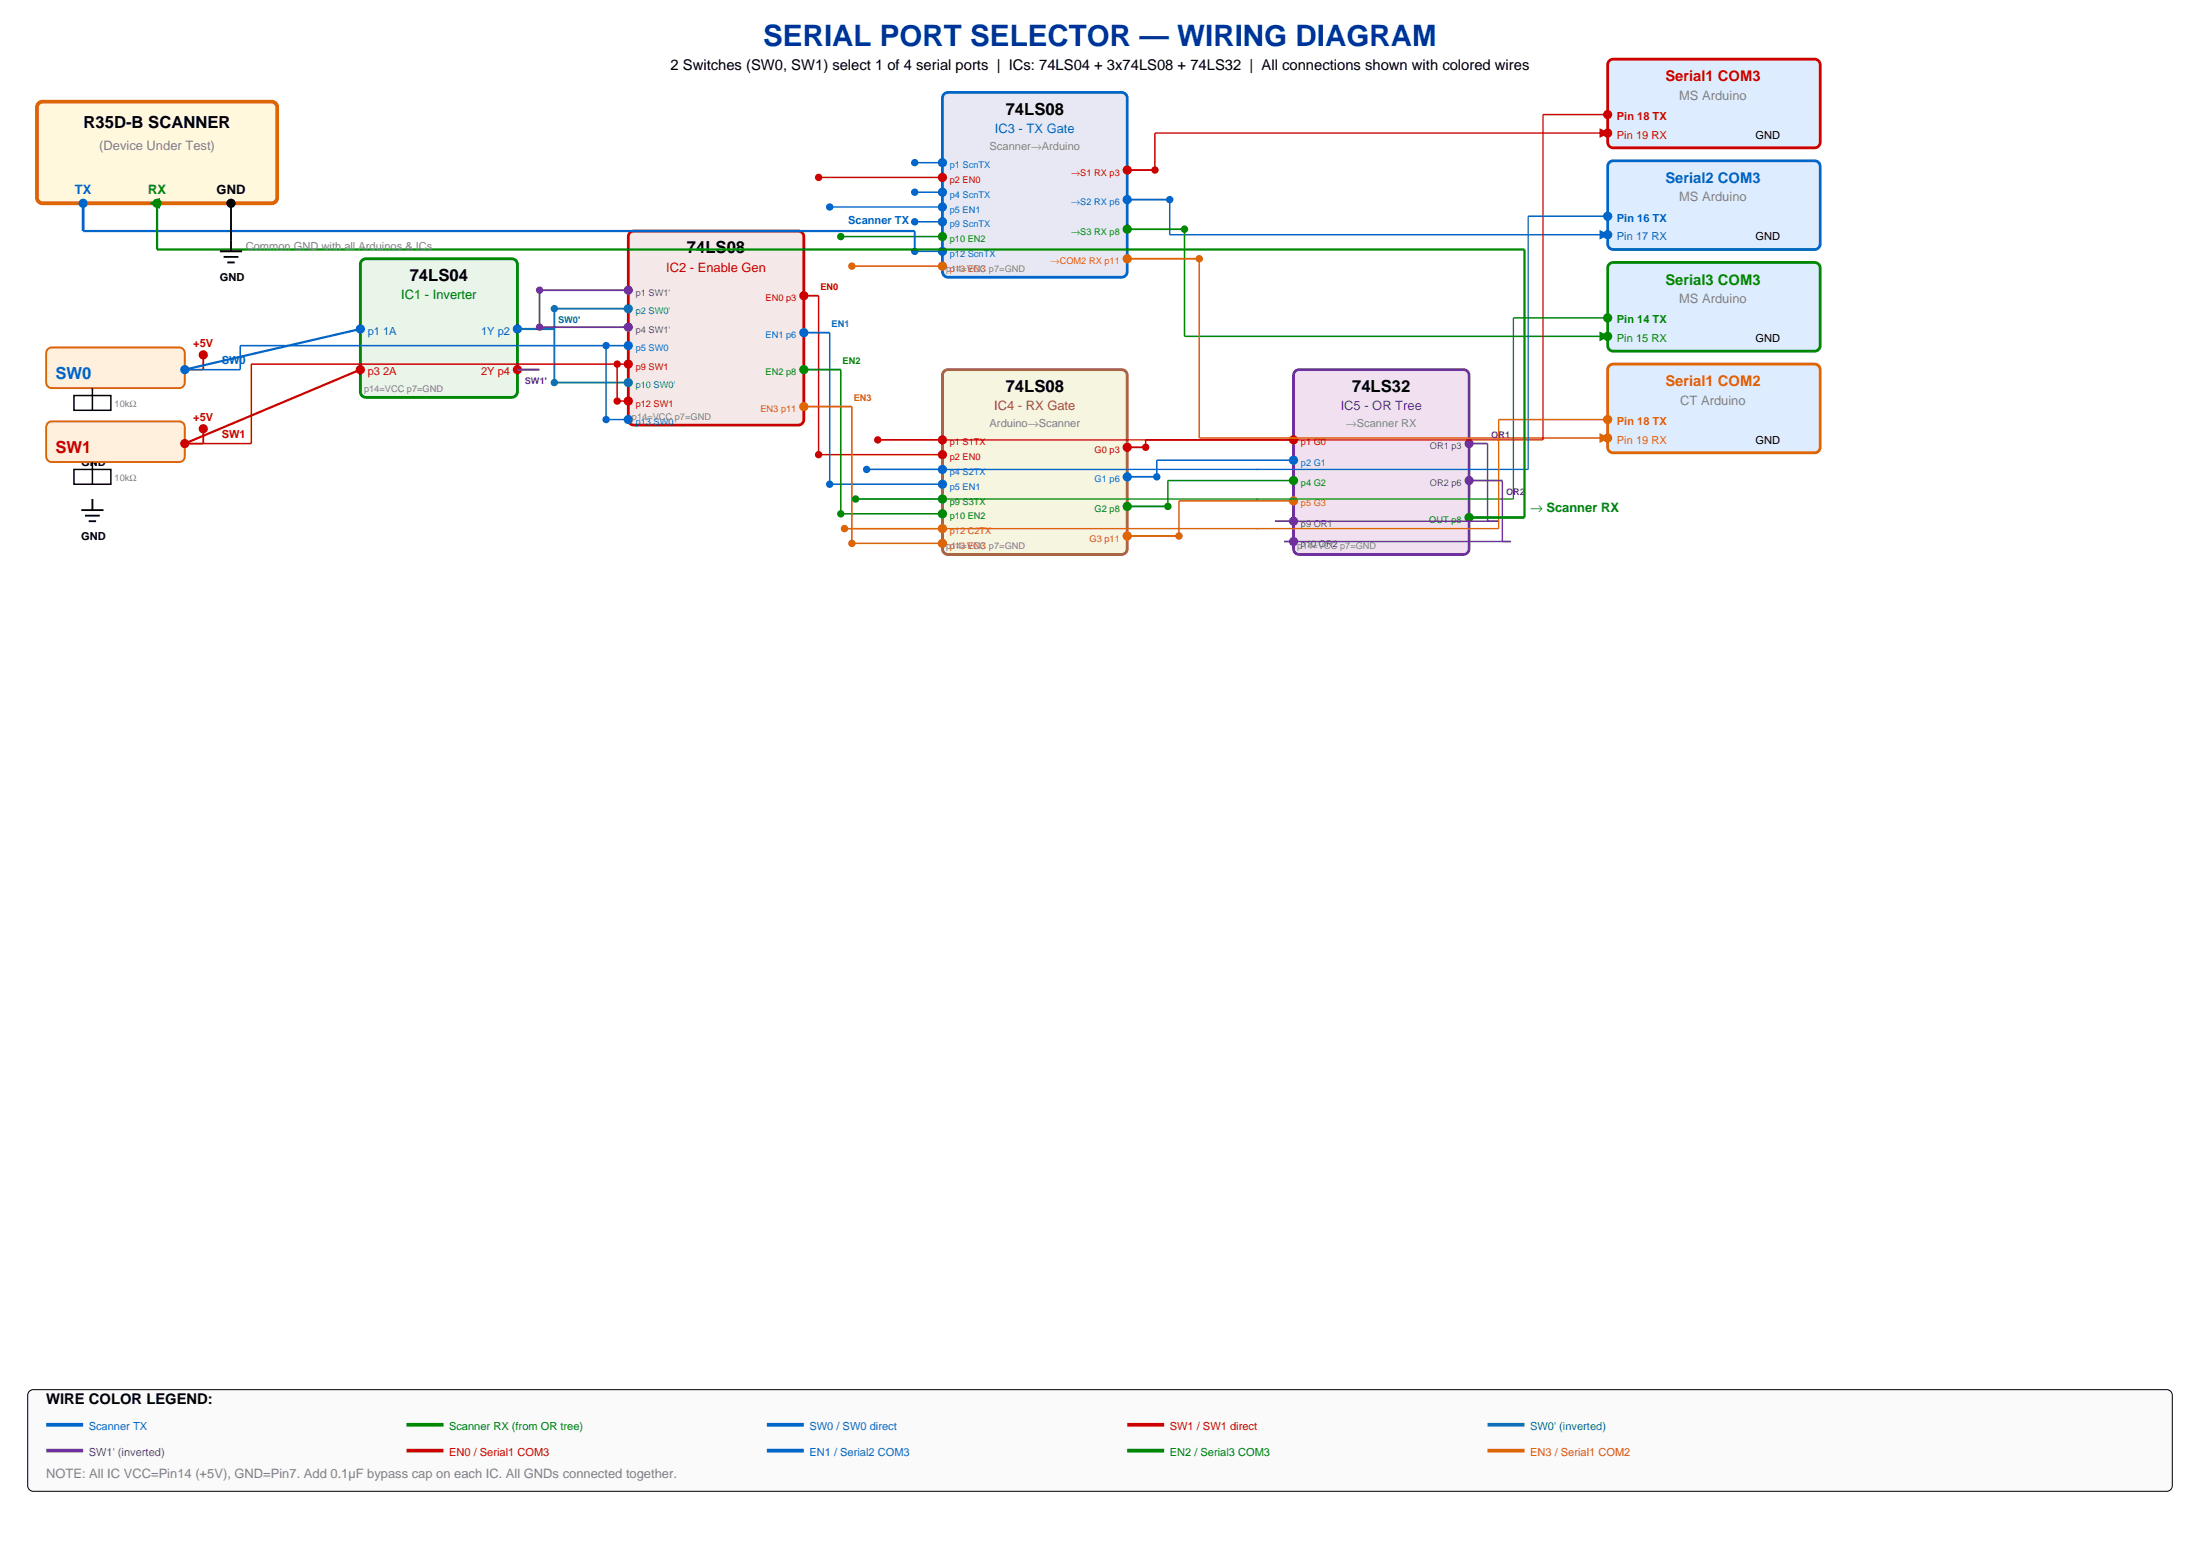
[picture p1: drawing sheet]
<svg xmlns="http://www.w3.org/2000/svg" width="420mm" height="297mm" viewBox="0 0 420 297" stroke-linecap="round" stroke-linejoin="round" font-family="sans-serif">
<path d="M7.3 19.8l.5-.3 .3-.1h43.8a1.06 1.06 0 0 1 1 1.1v17.2a1.06 1.06 0 0 1-1 1.1h-43.8a1.06 1.06 0 0 1-1-1.1v-17.2z" fill-rule="evenodd" fill="#fff8dd" stroke="#d60" stroke-width=".71" stroke-linecap="butt"/>
<circle cx="15.9" cy="38.8" r=".88" fill="#06c"/>
<circle cx="30" cy="38.8" r=".88" fill="#080"/>
<circle cx="44.1" cy="38.8" r=".88" fill="#000"/>
<path d="M9 66.8l.5-.4 .4-.1h24.3a1.06 1.06 0 0 1 1.1 1.1v5.6a1.06 1.06 0 0 1-1.1 1.1h-24.3a1.06 1.06 0 0 1-1.1-1.1v-5.6z" fill-rule="evenodd" fill="#fff0dd" stroke="#d60" stroke-width=".35"/>
<path d="M38.8 67.7v2.9" fill="none" stroke="#c00" stroke-width=".35"/>
<circle cx="38.8" cy="67.7" r=".71" fill="#c00" stroke="#c00" stroke-width=".35"/>
<path d="M35.3 70.6h3.5" fill="none" stroke="#c00" stroke-width=".28"/>
<path d="M14.1 75.5h7.1v2.8h-7.1zM17.6 74.1v4.2" fill="none" stroke="#000" stroke-width=".28"/>
<path d="M15.5 83.3h4.3M16.2 84.3h2.8M16.9 85.4h1.4M17.6 81.1v2.2" fill="none" stroke="#000" stroke-width=".35"/>
<circle cx="35.3" cy="70.6" r=".88" fill="#06c"/>
<path d="M9 80.9l.5-.4 .4-.1h24.3a1.06 1.06 0 0 1 1.1 1.1v5.6a1.06 1.06 0 0 1-1.1 1.1h-24.3a1.06 1.06 0 0 1-1.1-1.1v-5.6z" fill-rule="evenodd" fill="#fff0dd" stroke="#d60" stroke-width=".35"/>
<path d="M38.8 81.8v2.9" fill="none" stroke="#c00" stroke-width=".35"/>
<circle cx="38.8" cy="81.8" r=".71" fill="#c00" stroke="#c00" stroke-width=".35"/>
<path d="M35.3 84.7h3.5" fill="none" stroke="#c00" stroke-width=".28"/>
<path d="M14.1 89.6h7.1v2.8h-7.1zM17.6 88.2v4.2" fill="none" stroke="#000" stroke-width=".28"/>
<path d="M15.5 97.4h4.3M16.2 98.4h2.8M16.9 99.5h1.4M17.6 95.2v2.2" fill="none" stroke="#000" stroke-width=".35"/>
<circle cx="35.3" cy="84.7" r=".88" fill="#c00"/>
<path d="M69 49.8l.5-.4h.3h27.9a1.06 1.06 0 0 1 1.1 1v24.4a1.06 1.06 0 0 1-1.1 1h-27.9a1.06 1.06 0 0 1-1-1v-24.4z" fill-rule="evenodd" fill="#e8f5e8" stroke="#060" stroke-width=".53"/>
<circle cx="68.8" cy="62.8" r=".88" fill="#06c"/>
<circle cx="68.8" cy="70.6" r=".88" fill="#c00"/>
<circle cx="98.8" cy="62.8" r=".88" fill="#06c"/>
<circle cx="98.8" cy="70.6" r=".88" fill="#c00"/>
<path d="M120.1 44.5l.6-.3 .3-.1h31.4a1.06 1.06 0 0 1 1.1 1.1v34.9a1.06 1.06 0 0 1-1.1 1h-31.4a1.06 1.06 0 0 1-1.1-1v-34.9z" fill-rule="evenodd" fill="#f5e8e8" stroke="#c00" stroke-width=".53"/>
<circle cx="119.9" cy="55.4" r=".88" fill="#7030a0"/>
<circle cx="119.9" cy="58.9" r=".88" fill="#008080"/>
<circle cx="119.9" cy="62.4" r=".88" fill="#7030a0"/>
<circle cx="119.9" cy="66" r=".88" fill="#06c"/>
<circle cx="119.9" cy="69.5" r=".88" fill="#c00"/>
<circle cx="119.9" cy="73" r=".88" fill="#008080"/>
<circle cx="119.9" cy="76.6" r=".88" fill="#c00"/>
<circle cx="119.9" cy="80.1" r=".88" fill="#06c"/>
<circle cx="153.5" cy="56.4" r=".88" fill="#c00"/>
<circle cx="153.5" cy="63.5" r=".88" fill="#06c"/>
<circle cx="153.5" cy="70.6" r=".88" fill="#080"/>
<circle cx="153.5" cy="77.6" r=".88" fill="#d60"/>
<path d="M180.1 18.1l.5-.4 .4-.1h33.1a1.06 1.06 0 0 1 1.1 1.1v33.2a1.06 1.06 0 0 1-1.1 1h-33.1a1.06 1.06 0 0 1-1.1-1v-33.2z" fill-rule="evenodd" fill="#e8e8f5" stroke="#06c" stroke-width=".53"/>
<circle cx="179.9" cy="31" r=".88" fill="#06c"/>
<circle cx="179.9" cy="33.9" r=".88" fill="#c00"/>
<g fill="#06c">
<circle cx="179.9" cy="36.7" r=".88"/>
<circle cx="179.9" cy="39.5" r=".88"/>
<circle cx="179.9" cy="42.3" r=".88"/>
</g>
<circle cx="179.9" cy="45.2" r=".88" fill="#080"/>
<circle cx="179.9" cy="48" r=".88" fill="#06c"/>
<circle cx="179.9" cy="50.8" r=".88" fill="#d60"/>
<circle cx="215.2" cy="32.5" r=".88" fill="#c00"/>
<circle cx="215.2" cy="38.1" r=".88" fill="#06c"/>
<circle cx="215.2" cy="43.7" r=".88" fill="#080"/>
<circle cx="215.2" cy="49.4" r=".88" fill="#d60"/>
<path d="M180.1 71l.5-.4h.4h33.1a1.06 1.06 0 0 1 1.1 1v33.2a1.06 1.06 0 0 1-1.1 1h-33.1a1.06 1.06 0 0 1-1.1-1v-33.2z" fill-rule="evenodd" fill="#f5f5e0" stroke="#963" stroke-width=".53"/>
<g fill="#c00">
<circle cx="179.9" cy="84" r=".88"/>
<circle cx="179.9" cy="86.8" r=".88"/>
</g>
<g fill="#06c">
<circle cx="179.9" cy="89.6" r=".88"/>
<circle cx="179.9" cy="92.4" r=".88"/>
</g>
<g fill="#080">
<circle cx="179.9" cy="95.2" r=".88"/>
<circle cx="179.9" cy="98.1" r=".88"/>
</g>
<g fill="#d60">
<circle cx="179.9" cy="100.9" r=".88"/>
<circle cx="179.9" cy="103.7" r=".88"/>
</g>
<circle cx="215.2" cy="85.4" r=".88" fill="#c00"/>
<circle cx="215.2" cy="91" r=".88" fill="#06c"/>
<circle cx="215.2" cy="96.7" r=".88" fill="#080"/>
<circle cx="215.2" cy="102.3" r=".88" fill="#d60"/>
<path d="M247.1 71l.6-.4h.3h31.4a1.06 1.06 0 0 1 1.1 1v33.2a1.06 1.06 0 0 1-1.1 1h-31.4a1.06 1.06 0 0 1-1.1-1v-33.2z" fill-rule="evenodd" fill="#f0e0f0" stroke="#7030a0" stroke-width=".53"/>
<circle cx="246.9" cy="84" r=".88" fill="#c00"/>
<circle cx="246.9" cy="87.8" r=".88" fill="#06c"/>
<circle cx="246.9" cy="91.7" r=".88" fill="#080"/>
<circle cx="246.9" cy="95.6" r=".88" fill="#d60"/>
<g fill="#7030a0">
<circle cx="246.9" cy="99.5" r=".88"/>
<circle cx="246.9" cy="103.4" r=".88"/>
<circle cx="280.5" cy="84.7" r=".88"/>
<circle cx="280.5" cy="91.7" r=".88"/>
</g>
<circle cx="280.5" cy="98.8" r=".88" fill="#080"/>
<path d="M307.1 11.7l.5-.4h.4h38.4a1.06 1.06 0 0 1 1.1 1v14.9a1.06 1.06 0 0 1-1.1 1h-38.4a1.06 1.06 0 0 1-1.1-1v-14.9z" fill-rule="evenodd" fill="#ddecff" stroke="#c00" stroke-width=".53"/>
<g fill="#c00">
<circle cx="306.9" cy="21.9" r=".88"/>
<circle cx="306.9" cy="25.4" r=".88"/>
</g>
<path d="M307.1 31.1l.5-.4h.4h38.4a1.06 1.06 0 0 1 1.1 1.1v14.8a1.06 1.06 0 0 1-1.1 1h-38.4a1.06 1.06 0 0 1-1.1-1v-14.8z" fill-rule="evenodd" fill="#ddecff" stroke="#06c" stroke-width=".53"/>
<g fill="#06c">
<circle cx="306.9" cy="41.3" r=".88"/>
<circle cx="306.9" cy="44.8" r=".88"/>
</g>
<path d="M307.1 50.5l.5-.4h.4h38.4a1.06 1.06 0 0 1 1.1 1.1v14.8a1.06 1.06 0 0 1-1.1 1h-38.4a1.06 1.06 0 0 1-1.1-1v-14.8z" fill-rule="evenodd" fill="#ddecff" stroke="#080" stroke-width=".53"/>
<g fill="#080">
<circle cx="306.9" cy="60.7" r=".88"/>
<circle cx="306.9" cy="64.2" r=".88"/>
</g>
<path d="M307.1 69.9l.5-.3 .4-.1h38.4a1.06 1.06 0 0 1 1.1 1.1v14.8a1.06 1.06 0 0 1-1.1 1h-38.4a1.06 1.06 0 0 1-1.1-1v-14.8z" fill-rule="evenodd" fill="#ddecff" stroke="#d60" stroke-width=".53"/>
<g fill="#d60">
<circle cx="306.9" cy="80.1" r=".88"/>
<circle cx="306.9" cy="83.6" r=".88"/>
</g>
<path d="M68.8 62.8l-33.5 7.8" fill="none" stroke="#06c" stroke-width=".42"/>
<path d="M68.8 70.6l-33.5 14.1" fill="none" stroke="#c00" stroke-width=".42"/>
<path d="M98.8 62.8h7" fill="none" stroke="#008080" stroke-width=".42"/>
<path d="M119.9 58.9h-14.1v14.1h14.1" fill="none" stroke="#008080" stroke-width=".35"/>
<g fill="#008080">
<circle cx="105.8" cy="58.9" r=".71"/>
<circle cx="105.8" cy="73" r=".71"/>
</g>
<path d="M98.8 70.6h4.2" fill="none" stroke="#7030a0" stroke-width=".42"/>
<path d="M119.9 55.4h-16.9v7h16.9" fill="none" stroke="#7030a0" stroke-width=".35"/>
<g fill="#7030a0">
<circle cx="103" cy="55.4" r=".71"/>
<circle cx="103" cy="62.4" r=".71"/>
</g>
<path d="M115.7 66v14.1h4.2M119.9 66h-74v4.6h-10.6" fill="none" stroke="#06c" stroke-width=".28"/>
<g fill="#06c">
<circle cx="115.7" cy="66" r=".71"/>
<circle cx="115.7" cy="80.1" r=".71"/>
</g>
<path d="M117.8 69.5v7.1h2.1M119.9 69.5h-71.9v15.2h-12.7" fill="none" stroke="#c00" stroke-width=".28"/>
<g fill="#c00">
<circle cx="117.8" cy="69.5" r=".71"/>
<circle cx="117.8" cy="76.6" r=".71"/>
</g>
<path d="M153.5 56.4h2.8" fill="none" stroke="#c00" stroke-width=".35"/>
<path d="M156.3 33.9h23.6M156.3 56.4v30.4" fill="none" stroke="#c00" stroke-width=".28"/>
<circle cx="156.3" cy="33.9" r=".71" fill="#c00"/>
<path d="M156.3 86.8h23.6" fill="none" stroke="#c00" stroke-width=".28"/>
<circle cx="156.3" cy="86.8" r=".71" fill="#c00"/>
<path d="M153.5 63.5h4.9" fill="none" stroke="#06c" stroke-width=".35"/>
<path d="M158.4 39.5h21.5M158.4 63.5v28.9" fill="none" stroke="#06c" stroke-width=".28"/>
<circle cx="158.4" cy="39.5" r=".71" fill="#06c"/>
<path d="M158.4 92.4h21.5" fill="none" stroke="#06c" stroke-width=".28"/>
<circle cx="158.4" cy="92.4" r=".71" fill="#06c"/>
<path d="M153.5 70.6h7" fill="none" stroke="#080" stroke-width=".35"/>
<path d="M160.5 45.2h19.4M160.5 70.6v27.5" fill="none" stroke="#080" stroke-width=".28"/>
<circle cx="160.5" cy="45.2" r=".71" fill="#080"/>
<path d="M160.5 98.1h19.4" fill="none" stroke="#080" stroke-width=".28"/>
<circle cx="160.5" cy="98.1" r=".71" fill="#080"/>
<path d="M153.5 77.6h9.1" fill="none" stroke="#d60" stroke-width=".35"/>
<path d="M162.6 50.8h17.3M162.6 77.6v26.1" fill="none" stroke="#d60" stroke-width=".28"/>
<circle cx="162.6" cy="50.8" r=".71" fill="#d60"/>
<path d="M162.6 103.7h17.3" fill="none" stroke="#d60" stroke-width=".28"/>
<circle cx="162.6" cy="103.7" r=".71" fill="#d60"/>
<path d="M15.9 38.8v5.3" fill="none" stroke="#06c" stroke-width=".53"/>
<path d="M15.9 44.1h158.7" fill="none" stroke="#06c" stroke-width=".42"/>
<path d="M174.6 44.1v3.9" fill="none" stroke="#06c" stroke-width=".35"/>
<path d="M174.6 31h5.3" fill="none" stroke="#06c" stroke-width=".28"/>
<circle cx="174.6" cy="31" r=".71" fill="#06c"/>
<path d="M174.6 36.7h5.3" fill="none" stroke="#06c" stroke-width=".28"/>
<circle cx="174.6" cy="36.7" r=".71" fill="#06c"/>
<path d="M174.6 42.3h5.3" fill="none" stroke="#06c" stroke-width=".28"/>
<circle cx="174.6" cy="42.3" r=".71" fill="#06c"/>
<path d="M174.6 48h5.3" fill="none" stroke="#06c" stroke-width=".28"/>
<circle cx="174.6" cy="48" r=".71" fill="#06c"/>
<path d="M215.2 32.5h5.3" fill="none" stroke="#c00" stroke-width=".35"/>
<path d="M306.9 25.4h-86.4v7.1" fill="none" stroke="#c00" stroke-width=".28"/>
<path d="M305.5 24.7l1.4 .7-1.4 .7z" fill="#c00" stroke="#c00" stroke-width=".28"/>
<circle cx="220.5" cy="32.5" r=".71" fill="#c00"/>
<path d="M215.2 38.1h8.1" fill="none" stroke="#06c" stroke-width=".35"/>
<path d="M223.3 38.1v6.7h83.6" fill="none" stroke="#06c" stroke-width=".28"/>
<path d="M305.5 44.1l1.4 .7-1.4 .7z" fill="#06c" stroke="#06c" stroke-width=".28"/>
<circle cx="223.3" cy="38.1" r=".71" fill="#06c"/>
<path d="M215.2 43.7h10.9" fill="none" stroke="#080" stroke-width=".35"/>
<path d="M226.1 43.7v20.5h80.8" fill="none" stroke="#080" stroke-width=".28"/>
<path d="M305.5 63.5l1.4 .7-1.4 .7z" fill="#080" stroke="#080" stroke-width=".28"/>
<circle cx="226.1" cy="43.7" r=".71" fill="#080"/>
<path d="M215.2 49.4h13.8" fill="none" stroke="#d60" stroke-width=".35"/>
<path d="M229 49.4v34.2h77.9" fill="none" stroke="#d60" stroke-width=".28"/>
<path d="M305.5 82.9l1.4 .7-1.4 .7z" fill="#d60" stroke="#d60" stroke-width=".28"/>
<circle cx="229" cy="49.4" r=".71" fill="#d60"/>
<path d="M294.6 21.9h12.3" fill="none" stroke="#c00" stroke-width=".28"/>
<path d="M294.6 21.9v62.1h-127M239.9 84h.1" fill="none" stroke="#c00" stroke-width=".25"/>
<circle cx="167.6" cy="84" r=".71" fill="#c00"/>
<path d="M291.7 41.3h15.2" fill="none" stroke="#06c" stroke-width=".28"/>
<path d="M291.7 41.3v48.3h-126.2M239.9 89.6h.1" fill="none" stroke="#06c" stroke-width=".25"/>
<circle cx="165.5" cy="89.6" r=".71" fill="#06c"/>
<path d="M288.9 60.7h18" fill="none" stroke="#080" stroke-width=".28"/>
<path d="M288.9 60.7v34.5h-125.6M239.9 95.2h.1" fill="none" stroke="#080" stroke-width=".25"/>
<circle cx="163.3" cy="95.2" r=".71" fill="#080"/>
<path d="M286.1 80.1h20.8" fill="none" stroke="#d60" stroke-width=".28"/>
<path d="M286.1 80.1v20.8h-124.9M239.9 100.9h.1" fill="none" stroke="#d60" stroke-width=".25"/>
<circle cx="161.2" cy="100.9" r=".71" fill="#d60"/>
<path d="M215.2 85.4h3.5" fill="none" stroke="#c00" stroke-width=".35"/>
<path d="M246.9 84h-28.2v1.4" fill="none" stroke="#c00" stroke-width=".28"/>
<circle cx="218.7" cy="85.4" r=".71" fill="#c00"/>
<path d="M215.2 91h5.6" fill="none" stroke="#06c" stroke-width=".35"/>
<path d="M246.9 87.8h-26.1v3.2" fill="none" stroke="#06c" stroke-width=".28"/>
<circle cx="220.8" cy="91" r=".71" fill="#06c"/>
<path d="M215.2 96.7h7.8" fill="none" stroke="#080" stroke-width=".35"/>
<path d="M246.9 91.7h-23.9v5" fill="none" stroke="#080" stroke-width=".28"/>
<circle cx="223" cy="96.7" r=".71" fill="#080"/>
<path d="M215.2 102.3h9.9" fill="none" stroke="#d60" stroke-width=".35"/>
<path d="M246.9 95.6h-21.8v6.7" fill="none" stroke="#d60" stroke-width=".28"/>
<circle cx="225.1" cy="102.3" r=".71" fill="#d60"/>
<path d="M280.5 84.7h3.5M280.5 91.7h6.3" fill="none" stroke="#7030a0" stroke-width=".35"/>
<path d="M243.4 99.5h42.4M284 84.7v14.8M285.8 99.5h.1M286.8 91.7v11.7M245.2 103.4h43M288.2 103.4h.1" fill="none" stroke="#7030a0" stroke-width=".28"/>
<path d="M280.5 98.8h10.5" fill="none" stroke="#080" stroke-width=".53"/>
<path d="M30 38.8v8.8h261v51.2" fill="none" stroke="#080" stroke-width=".42"/>
<path d="M28.9 38.8l1.4-.7v1.4z" fill="#080" stroke="#080" stroke-width=".42"/>
<path d="M44.1 38.8v9.2M42 48h4.2M42.7 49h2.8M43.4 50.1h1.4" fill="none" stroke="#000" stroke-width=".35"/>
<path d="M5.5 265.7l.5-.4h.3h407.3a1.06 1.06 0 0 1 1.1 1v17.3a1.06 1.06 0 0 1-1.1 1.1h-407.3a1.06 1.06 0 0 1-1-1.1v-17.3z" fill-rule="evenodd" fill="#fafafa" stroke="#000" stroke-width=".19"/>
<path d="M8.8 272h7.1M146.4 272h7.1M146.4 276.9h7.1" fill="none" stroke="#06c" stroke-width=".71" stroke-linecap="butt"/>
<path d="M77.6 272h7.1M215.2 276.9h7" fill="none" stroke="#080" stroke-width=".71" stroke-linecap="butt"/>
<path d="M77.6 276.9h7.1M215.2 272h7" fill="none" stroke="#c00" stroke-width=".71" stroke-linecap="butt"/>
<path d="M284 272h7" fill="none" stroke="#008080" stroke-width=".71" stroke-linecap="butt"/>
<path d="M8.8 276.9h7.1" fill="none" stroke="#7030a0" stroke-width=".71" stroke-linecap="butt"/>
<path d="M284 276.9h7" fill="none" stroke="#d60" stroke-width=".71" stroke-linecap="butt"/>
<text font-size="5.6" fill="#039" x="145.7" y="8.8">SERIAL PORT SELECTOR — WIRING DIAGRAM</text>
<g font-size="3.2">
<text x="192" y="21.9">74LS08</text>
<text x="16" y="24.3">R35D-B SCANNER</text>
<text x="78.2" y="53.6">74LS04</text>
<text x="131.1" y="48.3">74LS08</text>
<text x="192" y="74.8">74LS08</text>
<text x="258.1" y="74.8">74LS32</text>
</g>
<text font-size="3.2" fill="#06c" x="10.6" y="72.3">SW0</text>
<text font-size="3.2" fill="#c00" x="10.6" y="86.4">SW1</text>
<g font-size="2.8">
<text x="128" y="13.4">2 Switches (SW0, SW1) select 1 of 4 serial ports | ICs: 74LS04 + 3x74LS08 + 74LS32 | All connections shown with colored wires</text>
<text x="8.8" y="268.1">WIRE COLOR LEGEND:</text>
</g>
<text font-size="2.8" fill="#c00" x="317.9" y="15.5">Serial1 COM3</text>
<text font-size="2.8" fill="#06c" x="317.9" y="34.9">Serial2 COM3</text>
<text font-size="2.8" fill="#080" x="317.9" y="54.3">Serial3 COM3</text>
<text font-size="2.8" fill="#d60" x="317.9" y="73.7">Serial1 COM2</text>
<g font-size="2.5" fill="#808080">
<text x="320.6" y="19.1">MS Arduino</text>
<text x="18.9" y="28.6">(Device Under Test)</text>
<text x="320.6" y="38.5">MS Arduino</text>
<text x="320.6" y="57.9">MS Arduino</text>
<text x="320.8" y="77.3">CT Arduino</text>
<text x="8.8" y="282.2">NOTE: All IC VCC=Pin14 (+5V), GND=Pin7. Add 0.1µF bypass cap on each IC. All GNDs connected together.</text>
</g>
<g font-size="2.5" fill="#06c">
<text x="189.9" y="25.4">IC3 - TX Gate</text>
<text x="14.3" y="37">TX</text>
</g>
<g font-size="2.5" fill="#080">
<text x="28.3" y="37">RX</text>
<text x="292.1" y="97.7">→ Scanner RX</text>
</g>
<text font-size="2.5" x="41.4" y="37">GND</text>
<text font-size="2.5" fill="#c00" x="127.2" y="51.9">IC2 - Enable Gen</text>
<text font-size="2.5" fill="#060" x="76.6" y="57.2">IC1 - Inverter</text>
<text font-size="2.5" fill="#963" x="189.8" y="78.3">IC4 - RX Gate</text>
<text font-size="2.5" fill="#7030a0" x="255.9" y="78.3">IC5 - OR Tree</text>
<g font-size="2.1" fill="#c00">
<text x="308.7" y="22.9">Pin 18 TX</text>
<text x="308.7" y="26.5">Pin 19 RX</text>
<text x="36.9" y="66.3">+5V</text>
<text x="70.2" y="71.6">p3 2A</text>
<text x="91.8" y="71.6">2Y p4</text>
<text x="36.9" y="80.4">+5V</text>
<text x="42.3" y="83.6">SW1</text>
<text x="223.3" y="273">SW1 / SW1 direct</text>
<text x="85.7" y="278">EN0 / Serial1 COM3</text>
</g>
<g font-size="2.1" fill="#808080">
<text x="188.9" y="28.6">Scanner→Arduino</text>
<text x="46.9" y="47.6">Common GND with all Arduinos &amp; ICs</text>
<text x="188.9" y="81.5">Arduino→Scanner</text>
<text x="257" y="81.5">→Scanner RX</text>
</g>
<g font-size="2.1">
<text x="335.1" y="26.5">GND</text>
<text x="335.1" y="45.9">GND</text>
<text x="42" y="53.6">GND</text>
<text x="335.1" y="65.3">GND</text>
<text x="15.5" y="88.9">GND</text>
<text x="335.1" y="84.7">GND</text>
<text x="15.5" y="103">GND</text>
</g>
<g font-size="2.1" fill="#06c">
<text x="161.9" y="42.7">Scanner TX</text>
<text x="308.7" y="42.3">Pin 16 TX</text>
<text x="308.7" y="45.9">Pin 17 RX</text>
<text x="70.2" y="63.9">p1 1A</text>
<text x="91.8" y="63.9">1Y p2</text>
<text x="42.3" y="69.5">SW0</text>
<text x="16.9" y="273">Scanner TX</text>
<text x="154.5" y="273">SW0 / SW0 direct</text>
<text x="154.5" y="278">EN1 / Serial2 COM3</text>
</g>
<g font-size="2.1" fill="#080">
<text x="308.7" y="61.7">Pin 14 TX</text>
<text x="308.7" y="65.3">Pin 15 RX</text>
<text x="85.7" y="273">Scanner RX (from OR tree)</text>
<text x="223.3" y="278">EN2 / Serial3 COM3</text>
</g>
<g font-size="2.1" fill="#d60">
<text x="308.7" y="81.1">Pin 18 TX</text>
<text x="308.7" y="84.7">Pin 19 RX</text>
<text x="292.1" y="278">EN3 / Serial1 COM2</text>
</g>
<text font-size="2.1" fill="#008080" x="292.1" y="273">SW0' (inverted)</text>
<text font-size="2.1" fill="#7030a0" x="16.9" y="278">SW1' (inverted)</text>
<g font-size="1.8" fill="#06c">
<text x="181.3" y="32.1">p1 ScnTX</text>
<text x="181.3" y="37.7">p4 ScnTX</text>
<text x="181.3" y="40.6">p5 EN1</text>
<text x="204.5" y="39.2">→S2 RX p6</text>
<text x="181.3" y="43.4">p9 ScnTX</text>
<text x="181.3" y="49">p12 ScnTX</text>
<text x="146.2" y="64.6">EN1 p6</text>
<text x="158.7" y="62.4">EN1</text>
<text x="121.4" y="67">p5 SW0</text>
<text x="121.4" y="81.1">p13 SW0</text>
<text x="248.4" y="88.9">p2 G1</text>
<text x="181.3" y="90.7">p4 S2TX</text>
<text x="181.3" y="93.5">p5 EN1</text>
<text x="209" y="92.1">G1 p6</text>
</g>
<g font-size="1.8" fill="#c00">
<text x="181.3" y="34.9">p2 EN0</text>
<text x="204.5" y="33.5">→S1 RX p3</text>
<text x="146.2" y="57.5">EN0 p3</text>
<text x="156.6" y="55.4">EN0</text>
<text x="121.4" y="70.6">p9 SW1</text>
<text x="121.4" y="77.6">p12 SW1</text>
<text x="181.3" y="85">p1 S1TX</text>
<text x="181.3" y="87.8">p2 EN0</text>
<text x="209" y="86.4">G0 p3</text>
<text x="248.4" y="85">p1 G0</text>
</g>
<g font-size="1.8" fill="#080">
<text x="181.3" y="46.2">p10 EN2</text>
<text x="204.5" y="44.8">→S3 RX p8</text>
<text x="146.2" y="71.6">EN2 p8</text>
<text x="160.9" y="69.5">EN2</text>
<text x="248.4" y="92.8">p4 G2</text>
<text x="181.3" y="96.3">p9 S3TX</text>
<text x="181.3" y="99.1">p10 EN2</text>
<text x="209" y="97.7">G2 p8</text>
<text x="272.9" y="99.8">OUT p8</text>
</g>
<g font-size="1.8" fill="#808080">
<text x="180.6" y="51.9">p14=VCC p7=GND</text>
<text x="21.9" y="77.6">10kΩ</text>
<text x="69.5" y="74.8">p14=VCC p7=GND</text>
<text x="120.6" y="80.1">p14=VCC p7=GND</text>
<text x="21.9" y="91.7">10kΩ</text>
<text x="180.6" y="104.8">p14=VCC p7=GND</text>
<text x="247.6" y="104.8">p14=VCC p7=GND</text>
</g>
<g font-size="1.8" fill="#d60">
<text x="181.3" y="51.9">p13 EN3</text>
<text x="200.6" y="50.4">→COM2 RX p11</text>
<text x="163" y="76.6">EN3</text>
<text x="145.2" y="78.7">EN3 p11</text>
<text x="181.3" y="102">p12 C2TX</text>
<text x="248.4" y="96.7">p5 G3</text>
<text x="181.3" y="104.8">p13 EN3</text>
<text x="208" y="103.4">G3 p11</text>
</g>
<g font-size="1.8" fill="#7030a0">
<text x="121.4" y="56.4">p1 SW1'</text>
<text x="121.4" y="63.5">p4 SW1'</text>
<text x="100.2" y="73.4">SW1'</text>
<text x="284.7" y="83.6">OR1</text>
<text x="273" y="85.7">OR1 p3</text>
<text x="273" y="92.8">OR2 p6</text>
<text x="287.5" y="94.5">OR2</text>
<text x="248.4" y="100.5">p9 OR1</text>
<text x="248.4" y="104.4">p10 OR2</text>
</g>
<g font-size="1.8" fill="#008080">
<text x="121.4" y="60">p2 SW0'</text>
<text x="106.5" y="61.7">SW0'</text>
<text x="121.4" y="74.1">p10 SW0'</text>
</g>
</svg>
